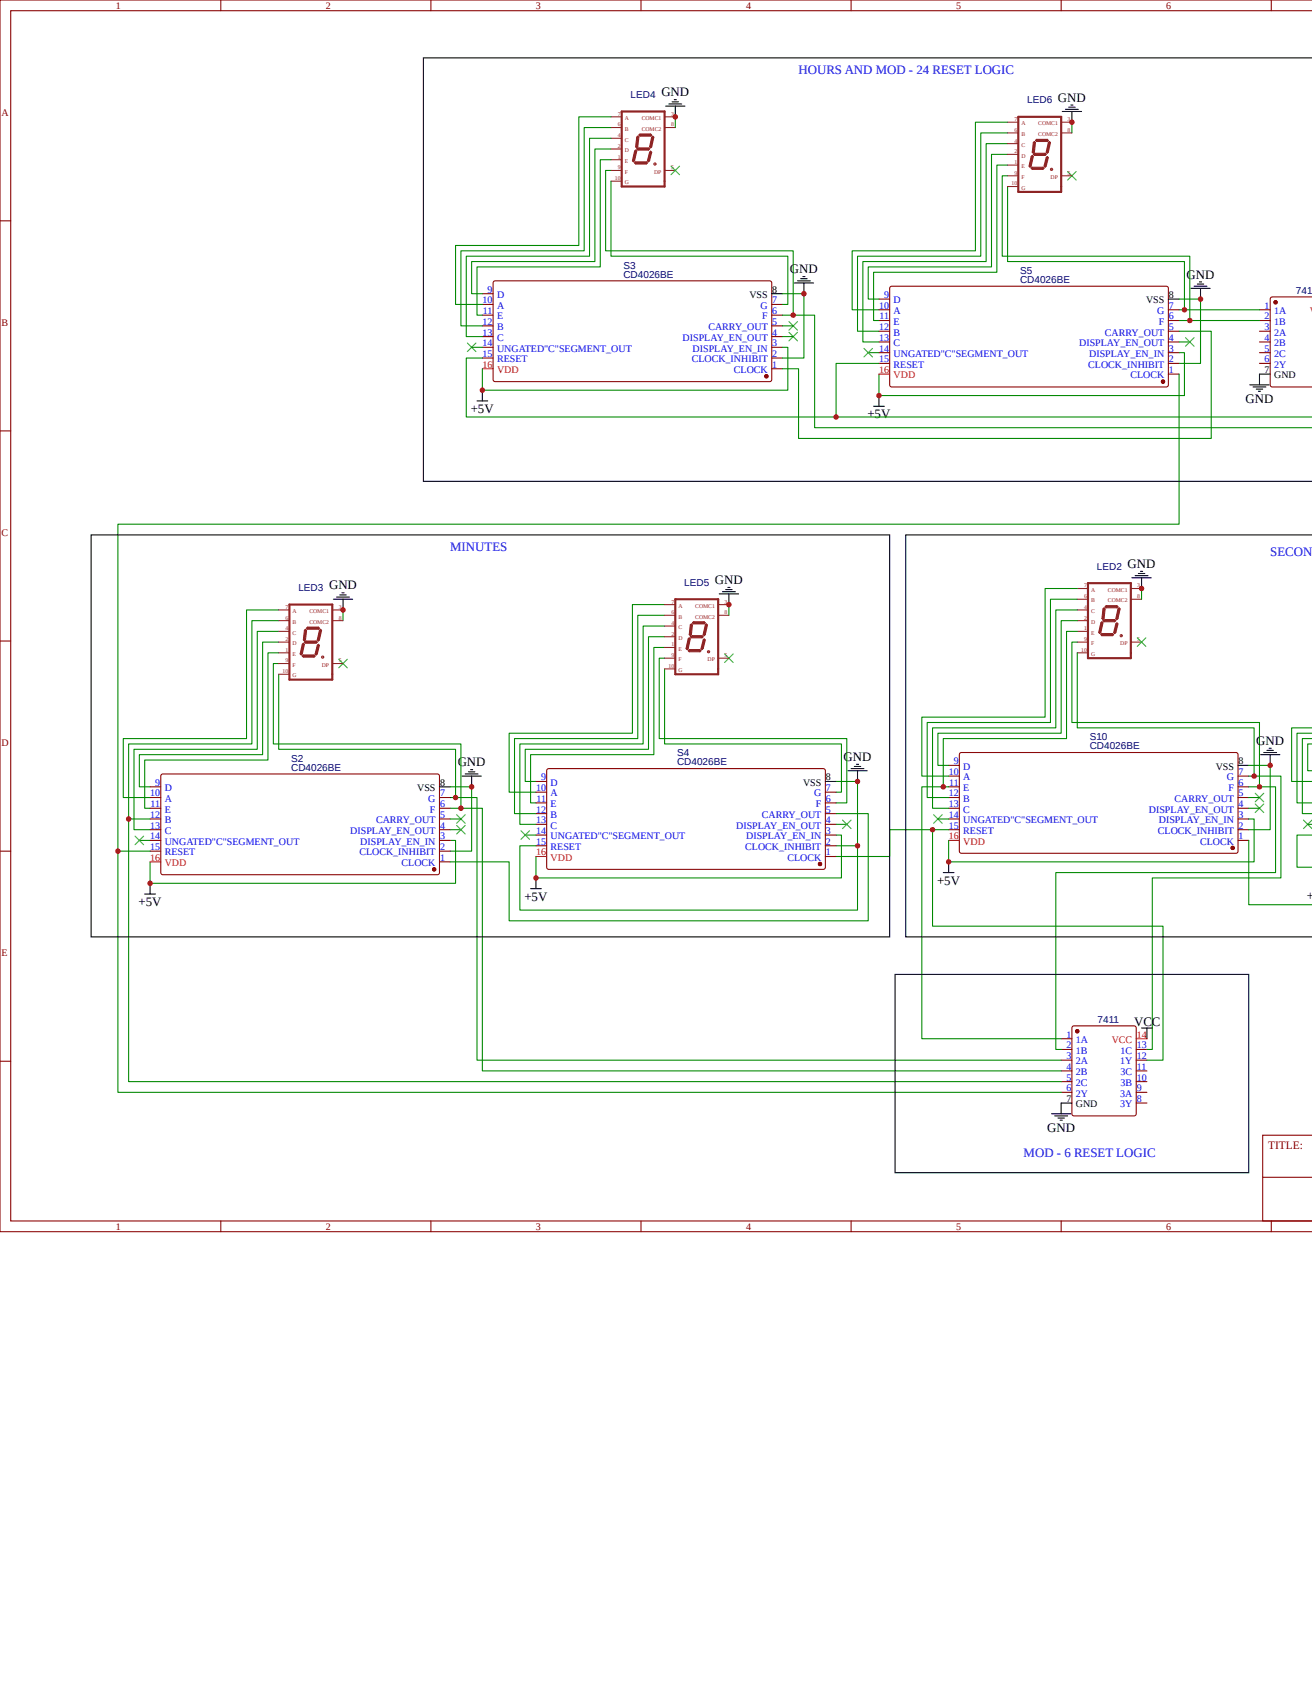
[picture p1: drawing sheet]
<svg xmlns="http://www.w3.org/2000/svg" width="216mm" height="279mm" viewBox="0 0 216 279" stroke-linecap="round" stroke-linejoin="round" font-family="sans-serif">
<g fill="none" stroke="#800" stroke-width=".18">
<path d="M36.3 0v1.8M70.9 0v1.8M105.5 0v1.8M140.1 0v1.8M174.6 0v1.8M209.2 0v1.8M215.9 1.8h-214.1v199.1h214.1h-8.1v-14.1h8.1M215.9 0h-215.9v202.7h215.9M0 36.3h1.8M0 70.9h1.8M0 105.5h1.8M0 140.1h1.8"/>
<path d="M0 174.6h1.8M207.8 193.7h8.1M36.3 200.9v1.8M70.9 200.9v1.8M105.5 200.9v1.8M140.1 200.9v1.8M174.6 200.9v1.8M209.2 200.9v1.8"/>
</g>
<circle cx="202.8" cy="139.5" r=".26" fill="#800"/>
<g fill="none" stroke="#800" stroke-width=".18">
<path d="M158 123.9l.2-.1 45.3 .1 .2 .3v16l-.3 .2h-45.3l-.2-.3v-15.9z"/>
<circle cx="202.8" cy="139.5" r=".26"/>
</g>
<circle cx="202.8" cy="139.5" r=".26" fill="#800"/>
<g fill="none" stroke="#800" stroke-width=".18">
<path d="M156.1 136.5h1.8M156.1 134.8h1.8M156.1 133h1.8M156.1 131.2h1.8M156.1 129.5h1.8M156.1 127.7h1.8M156.1 125.9h1.8M203.7 138.3h1.8M203.7 136.5h1.8M203.7 134.8h1.8M203.7 133h1.8M203.7 131.2h1.8"/>
<path d="M203.7 129.5h1.8M203.7 127.7h1.8"/>
<circle cx="202.8" cy="139.5" r=".26"/>
</g>
<g fill="none" stroke="#000" stroke-width=".18">
<path d="M54.9 98.6h3.1M55.4 98.2h2.1M55.9 97.9h1.1M56.3 97.5h.3M56.4 98.6v1.8M186.3 95.1h3.1M186.8 94.7h2.1M187.3 94.4h1.1M187.7 94h.3M187.9 95.1v1.7M76 127.7h3.2M76.6 127.4h2.1"/>
<path d="M77.1 127h1M77.4 126.6h.4M77.6 127.7v1.8M203.7 125.9h1.8M207.4 124.2h3.2M208 123.8h2.1M208.5 123.5h1M208.8 123.1h.4M209 124.2v1.7M23.8 147.1h1.8M24.7 145.3v1.8M155.2 143.6h1.8"/>
<path d="M156.1 141.8v1.8"/>
</g>
<path d="M156.1 138.3h1.8" fill="none" stroke="#f00" stroke-width=".18"/>
<g fill="none" stroke="#8d2323" stroke-width=".18">
<path d="M177.3 98.6h1.7M177.3 96.8h1.7M182 99.7h1.8l.2 .1-.2 .2h-1.8l-.1-.2zM186.1 98.6h1.8M186.1 96.8h1.8M45.9 105.7h1.7M45.9 102.1h1.7M45.9 100.4h1.7M45.9 103.9h1.7M45.9 107.4h1.7M45.9 109.2h1.7M45.9 110.9h1.7"/>
<path d="M49.7 108l.2-.2h1.8l.2 .2-.2 .1h-1.8zM49.9 105.8l.2 .2-.4 1.6-.1 .2-.2-.2 .3-1.6zM50.1 105.7l.3-.2h1.6l.2 .2-.2 .1h-1.7zM50.1 103.7l.2-.2 .1 .2-.1 1.6-.2 .2-.2-.2zM50.4 103.4l.2-.2h1.8l.2 .2-.2 .1h-1.8zM52.2 106.2l.2-.2 .2 .2-.4 1.4-.2 .2-.1-.2zM52.6 103.7l.1-.2 .2 .2-.3 1.6-.2 .2-.2-.2zM53.1 108.1h.2M54.7 102.1h1.7M54.7 100.4h1.7M54.7 109.2h1.7M177.3 105.7h1.7"/>
<path d="M177.3 102.1h1.7M177.3 100.4h1.7M177.3 103.9h1.7M177.3 107.4h1.7M181.2 104.4l.1-.2h1.8l.2 .2-.2 .2h-1.8zM181.3 102.3l.2 .2-.3 1.6-.2 .1-.2-.1 .4-1.6zM181.5 102.1l.4-.1h1.5l.2 .1-.2 .2h-1.7zM181.5 100.2l.2-.2 .2 .2-.2 1.6-.2 .2-.2-.2zM183.6 102.7l.2-.2 .2 .2-.4 1.4-.2 .1-.1-.1zM184 100.2l.1-.2 .2 .2-.3 1.6-.2 .2-.2-.2zM184.5 104.6h.2M186.1 105.7h1.8"/>
<circle cx="53.1" cy="108.1" r=".18"/>
<circle cx="184.5" cy="104.6" r=".18"/>
</g>
<g fill="none" stroke="#8d2323" stroke-width=".35">
<path d="M47.6 99.5h7.1v12.3h-7.1zM179 96h7.1v12.3h-7.1zM182 99.8h1.8M49.9 108h1.8M49.9 106l-.3 1.6M50.3 103.7l-.2 1.6M50.3 105.7h1.7M50.6 103.4h1.8M52.4 106.2l-.4 1.4M52.7 103.7l-.3 1.6M181.3 104.4h1.8M181.3 102.5l-.3 1.6"/>
<path d="M181.7 100.2l-.2 1.6M181.7 102.1h1.7M183.8 102.7l-.4 1.4M184.1 100.2l-.3 1.6"/>
</g>
<g fill="none" stroke="#080" stroke-width=".18">
<path d="M177.3 98.6h-4.4v20.3h-20.3v12.3h3.5M177.3 96.8h-5.3v21.2h-20.3v9.7h4.4M187.9 96.8v1.8M45.9 100.4h-5.3v21.1h-20.3v9.7h4.4M45.9 102.1h-4.4v20.3h-20.3v12.4h3.5M45.9 103.9h-3.6v19.4h-20.3v13.2h2.7M45.9 105.7h-2.7v18.5h-20.3v5.3h1.8M45.9 107.4h-1.8v17.7h-20.3v7.9h.9M45.9 109.2h-.9v13.2h30.8v10.6h-1.7M45.9 110.9v12.4h29.1v7.9h-.9M56.4 100.4v1.7M177.3 107.4v12.4h29.1v7.9h-.9"/>
<path d="M177.3 105.7h-.9v13.2h30.9v10.6h-1.8M177.3 103.9h-1.8v17.6h-20.3v8h.9M177.3 102.1h-2.7v18.6h-20.3v5.2h1.8M177.3 100.4h-3.6v19.4h-20.2v13.2h2.6M215.9 119.8h-3.4v8.8h3.4M22.9 138.3h1.8M74.1 138.3h.9v7h-50.3v-3.5M74.1 129.5h3.5v10.6h-3.5M74.1 136.5h1.7M154.3 134.8h1.8M205.5 125.9h3.5v10.6h-3.5M205.5 134.8h.9v7h-50.3v-3.5"/>
<path d="M205.5 133h1.8M215.2 135.6h.7M215.9 122.4h-.7v4.4h.7M215.9 121.5h-1.6v12.4h1.6M215.9 120.7h-2.5v11.4h2.5M215.9 137.4h-2.5v5.3h2.5"/>
</g>
<g fill="none" stroke="#3c3" stroke-width=".18">
<path d="M55.7 108.5l1.4 1.4M57.1 108.5l-1.4 1.4M187.1 105l1.5 1.4M188.6 105l-1.5 1.4M22.2 137.6l1.4 1.4M23.6 137.6l-1.4 1.4M75.1 135.8l1.5 1.4M76.6 135.8l-1.5 1.4M153.6 134.1l1.4 1.4M155 134.1l-1.4 1.4M206.6 132.3l1.4 1.4M208 132.3l-1.4 1.4"/>
<path d="M214.5 134.9l1.4 1.4M215.9 134.9l-1.4 1.4"/>
</g>
<circle cx="71.4" cy="143.1" r=".26" fill="#800"/>
<g fill="none" stroke="#800" stroke-width=".18">
<path d="M26.6 127.5l.2-.1h45.3l.2 .3v16l-.3 .2h-45.3l-.2-.3v-15.9z"/>
<circle cx="71.4" cy="143.1" r=".26"/>
</g>
<circle cx="71.4" cy="143.1" r=".26" fill="#800"/>
<g fill="none" stroke="#800" stroke-width=".18">
<path d="M24.7 138.3h1.8M24.7 136.5h1.8M24.7 134.8h1.8M24.7 133h1.8M24.7 131.2h1.8M24.7 129.5h1.8M72.3 138.3h1.8M72.3 136.5h1.8M72.3 134.8h1.8M72.3 133h1.8M72.3 131.2h1.8M24.7 140.1h1.8"/>
<path d="M72.3 141.8h1.8M72.3 140.1h1.8"/>
<circle cx="71.4" cy="143.1" r=".26"/>
</g>
<g fill="none" stroke="#000" stroke-width=".18">
<path d="M118.4 97.7h3.1M118.9 97.4h2.1M119.4 97h1.1M119.8 96.7h.3M119.9 97.7v1.8M72.3 129.5h1.8M139.5 126.8h3.2M140.1 126.5h2.1M140.6 126.1h1M140.9 125.8h.4M141.1 126.8v1.8M87.3 146.2h1.8"/>
<path d="M88.2 144.5v1.7"/>
</g>
<path d="M24.7 141.8h1.8" fill="none" stroke="#f00" stroke-width=".18"/>
<path d="M109.4 99.5h-5.3v21.2h-20.3v9.7h4.4M119.9 99.5v1.7M109.4 101.2h-4.4v20.3h-20.3v12.4h3.5M109.4 103h-3.6v19.4h-20.3v13.2h2.7M109.4 104.8h-2.7v18.5h-20.3v5.3h1.8M109.4 106.5h-1.8v17.7h-20.3v7.9h.9M109.4 108.3h-.9v13.2h30.8v10.6h-1.7M109.4 110.1v12.3h29.1v8h-.9M86.4 137.4h1.8M137.6 137.4h.9v7.1h-50.3v-3.6M137.6 128.6h3.5v10.6h-3.5M137.6 135.6h1.7" fill="none" stroke="#080" stroke-width=".18"/>
<path d="M119.2 107.6l1.4 1.4M120.6 107.6l-1.4 1.4M85.7 136.7l1.4 1.4M87.1 136.7l-1.4 1.4M138.6 134.9l1.5 1.4M140.1 134.9l-1.5 1.4" fill="none" stroke="#3c3" stroke-width=".18"/>
<g fill="none" stroke="#8d2323" stroke-width=".18">
<path d="M109.4 99.5h1.7M118.2 99.5h1.7M109.4 108.3h1.7M109.4 104.8h1.7M109.4 101.2h1.7M109.4 103h1.7M109.4 106.5h1.7M109.4 110.1h1.7M113.2 107.1l.2-.2h1.8l.2 .2-.2 .1h-1.8zM113.4 105l.2 .1-.4 1.6-.1 .2-.2-.2 .3-1.6zM113.6 104.8l.3-.2h1.6l.2 .2-.2 .2h-1.7zM113.6 102.8l.2-.1 .1 .1-.1 1.6-.2 .2-.2-.2z"/>
<path d="M113.9 102.5l.2-.2h1.8l.2 .2-.2 .2h-1.8zM115.7 105.3l.2-.2 .2 .2-.4 1.4-.2 .2-.1-.2zM116.1 102.8l.1-.1 .2 .1-.3 1.6-.2 .2-.2-.2zM116.6 107.2h.2M118.2 108.3h1.7M118.2 101.2h1.7"/>
<circle cx="116.6" cy="107.2" r=".18"/>
</g>
<path d="M111.1 98.6h7.1v12.3h-7.1zM113.4 107.1h1.8M113.4 105.1l-.3 1.6M113.8 102.8l-.2 1.6M113.8 104.8h1.7M114.1 102.5h1.8M115.9 105.3l-.4 1.4M116.2 102.8l-.3 1.6" fill="none" stroke="#8d2323" stroke-width=".35"/>
<circle cx="134.9" cy="142.2" r=".26" fill="#800"/>
<g fill="none" stroke="#800" stroke-width=".18">
<path d="M90.1 126.6l.2-.1h45.3l.2 .3v16l-.3 .3-45.3-.1-.2-.3v-15.9z"/>
<circle cx="134.9" cy="142.2" r=".26"/>
</g>
<circle cx="134.9" cy="142.2" r=".26" fill="#800"/>
<g fill="none" stroke="#800" stroke-width=".18">
<path d="M88.2 139.2h1.8M88.2 137.4h1.8M88.2 135.6h1.8M88.2 133.9h1.8M88.2 132.1h1.8M88.2 130.4h1.8M88.2 128.6h1.8M135.8 139.2h1.8M135.8 137.4h1.8M135.8 135.6h1.8M135.8 133.9h1.8M135.8 132.1h1.8"/>
<path d="M135.8 130.4h1.8M135.8 140.9h1.8"/>
<circle cx="134.9" cy="142.2" r=".26"/>
</g>
<g fill="none" stroke="#000" stroke-width=".18">
<path d="M174.8 18.3h3.2M175.3 18h2.1M175.9 17.6h1M176.2 17.3h.4M176.4 18.3v1.8M196 47.4h3.1M196.5 47.1h2.1M197 46.7h1.1M197.4 46.4h.3M197.6 47.4v1.8M143.8 66.9h1.7M144.6 65.1v1.8"/>
<path d="M135.8 128.6h1.8"/>
</g>
<path d="M88.2 140.9h1.8" fill="none" stroke="#f00" stroke-width=".18"/>
<path d="M165.8 20.1h-5.3v21.2h-20.3v9.7h4.4M165.8 21.9h-4.4v20.3h-20.3v12.3h3.5M165.8 23.6h-3.5v19.4h-20.3v13.3h2.6M165.8 25.4h-2.6v18.5h-20.3v5.3h1.7M165.8 27.2h-1.8v17.6h-20.2v7.9h.8M165.8 28.9h-.9v13.3h30.9v10.5h-1.8M165.8 30.7v12.3h29.1v8h-.9M176.4 20.1v1.8M142.9 58h1.7M194 58h.9v7.1h-50.3v-3.5M194 49.2h3.6v10.6h-3.6M194 56.3h1.8" fill="none" stroke="#080" stroke-width=".18"/>
<path d="M175.7 28.2l1.4 1.4M177.1 28.2l-1.4 1.4M142.2 57.3l1.4 1.4M143.6 57.3l-1.4 1.4M195.1 55.6l1.4 1.4M196.5 55.6l-1.4 1.4" fill="none" stroke="#3c3" stroke-width=".18"/>
<g fill="none" stroke="#8d2323" stroke-width=".18">
<path d="M165.8 28.9h1.8M165.8 25.4h1.8M165.8 21.9h1.8M165.8 20.1h1.8M165.8 23.6h1.8M165.8 27.2h1.8M165.8 30.7h1.8M169.7 27.7l.2-.2h1.7l.2 .2-.2 .2h-1.7zM169.9 25.6l.1 .2-.3 1.5-.2 .2-.2-.2 .4-1.5zM170 25.4l.4-.2h1.6l.2 .2-.2 .2h-1.8zM170 23.5l.2-.2 .2 .2-.2 1.5-.2 .2-.1-.2zM170.4 23.1l.2-.2h1.7l.2 .2-.2 .2h-1.7z"/>
<path d="M172.2 25.9l.1-.1 .2 .1-.3 1.4-.2 .2-.2-.2zM172.5 23.5l.2-.2 .2 .2-.4 1.5-.2 .2-.1-.2zM173 27.9h.2M174.6 28.9h1.8M174.6 21.9h1.8M174.6 20.1h1.8"/>
<circle cx="173" cy="27.9" r=".18"/>
</g>
<path d="M167.6 19.2h7v12.4h-7zM169.9 27.7h1.7M169.9 25.8l-.4 1.5M170.2 23.5l-.2 1.5M170.2 25.4h1.8M170.6 23.1h1.7M172.3 25.9l-.3 1.4M172.7 23.5l-.4 1.5" fill="none" stroke="#8d2323" stroke-width=".35"/>
<circle cx="191.4" cy="62.8" r=".26" fill="#800"/>
<g fill="none" stroke="#800" stroke-width=".18">
<path d="M146.5 47.2l.3-.1h45.2l.3 .3-.1 16.1-.3 .2-45.3-.1-.2-.3v-15.9z"/>
<circle cx="191.4" cy="62.8" r=".26"/>
</g>
<circle cx="191.4" cy="62.8" r=".26" fill="#800"/>
<g fill="none" stroke="#800" stroke-width=".18">
<path d="M144.6 59.8h1.8M144.6 58h1.8M144.6 56.3h1.8M144.6 54.5h1.8M144.6 52.7h1.8M144.6 51h1.8M144.6 49.2h1.8M192.3 59.8h1.7M192.3 58h1.7M192.3 56.3h1.7M192.3 54.5h1.7M192.3 52.7h1.7"/>
<path d="M192.3 51h1.7M192.3 61.6h1.7"/>
<circle cx="191.4" cy="62.8" r=".26"/>
</g>
<path d="M192.3 49.2h1.7" fill="none" stroke="#000" stroke-width=".18"/>
<path d="M144.6 61.6h1.8" fill="none" stroke="#f00" stroke-width=".18"/>
<path d="M205.5 138.3v10.6h10.4" fill="none" stroke="#080" stroke-width=".18"/>
<circle cx="177.3" cy="169.7" r=".26" fill="#800"/>
<g fill="none" stroke="#800" stroke-width=".18">
<path d="M176.5 168.9l.2-.1h9.9l.3 .2 .1 14.3-.2 .3h-10.1l-.3-.1v-14.3z"/>
<circle cx="177.3" cy="169.7" r=".26"/>
</g>
<circle cx="177.3" cy="169.7" r=".26" fill="#800"/>
<g fill="none" stroke="#800" stroke-width=".18">
<path d="M174.6 170.9h1.8M174.6 172.7h1.8M174.6 174.4h1.8M174.6 176.2h1.8M174.6 178h1.8M174.6 179.7h1.8M187 172.7h1.7M187 174.4h1.7M187 176.2h1.7M187 178h1.7M187 179.7h1.7M187 181.5h1.7"/>
<circle cx="177.3" cy="169.7" r=".26"/>
</g>
<path d="M187.9 169.2h1.7M188.7 169.2v1.7M173 183.3h3.2M173.6 183.6h2.1M174.1 184h1.1M174.4 184.3h.4M176.4 181.5h-1.8v1.8" fill="none" stroke="#000" stroke-width=".18"/>
<path d="M187 170.9h1.7" fill="none" stroke="#f00" stroke-width=".18"/>
<path d="M21.2 134.8v43.2h153.4M75 131.2h3.5v43.2h96.1M75.8 133h3.6v43.2h95.2M88.2 139.2h-2.7v10.6h55.6v-10.6M153.5 136.5h-7.1v4.4h-8.8M155.2 129.5h-3.5v41.4h22.9M156.1 136.5h-2.6v15.9h37.9v22h-2.7M206.4 127.7h4.4v16.8h-21.2v28.2h-.9M207.3 129.5h2.6v14.1h-36.2v29.1h.9M24.7 140.1h-5.3v39.6h155.2" fill="none" stroke="#080" stroke-width=".18"/>
<circle cx="126.1" cy="61.9" r=".26" fill="#800"/>
<g fill="none" stroke="#800" stroke-width=".18">
<path d="M81.2 46.3l.3-.1h45.3l.2 .4v16l-.4 .2h-45.2l-.3-.4v-15.8z"/>
<circle cx="126.1" cy="61.9" r=".26"/>
</g>
<circle cx="126.1" cy="61.9" r=".26" fill="#800"/>
<g fill="none" stroke="#800" stroke-width=".18">
<path d="M79.4 58.9h1.7M79.4 57.2h1.7M79.4 55.4h1.7M79.4 53.6h1.7M79.4 51.9h1.7M79.4 50.1h1.7M79.4 48.3h1.7M127 58.9h1.8M127 57.2h1.8M127 55.4h1.8M127 53.6h1.8M127 51.9h1.8"/>
<path d="M127 50.1h1.8M127 60.7h1.8"/>
<circle cx="126.1" cy="61.9" r=".26"/>
</g>
<g fill="none" stroke="#000" stroke-width=".18">
<path d="M109.5 17.5h3.2M110.1 17.1h2.1M110.6 16.8h1.1M110.9 16.4h.4M111.1 17.5v1.7M127 48.3h1.8M130.7 46.6h3.2M131.2 46.2h2.1M131.8 45.9h1M132.1 45.5h.4M132.3 46.6v1.7M78.5 66h1.8"/>
<path d="M79.4 64.2v1.8"/>
</g>
<path d="M79.4 60.7h1.7" fill="none" stroke="#f00" stroke-width=".18"/>
<g fill="none" stroke="#8d2323" stroke-width=".18">
<path d="M100.5 19.2h1.8M109.4 19.2h1.7M100.5 28h1.8M100.5 24.5h1.8M100.5 21h1.8M100.5 22.8h1.8M100.5 26.3h1.8M100.5 29.8h1.8M104.4 26.8l.2-.2h1.8l.1 .2-.1 .2h-1.8zM104.6 24.7l.2 .2-.4 1.6-.2 .1-.1-.1 .3-1.6zM104.8 24.5l.3-.2h1.6l.2 .2-.2 .2h-1.7zM104.8 22.6l.2-.2 .1 .2-.1 1.6-.2 .1-.2-.1z"/>
<path d="M105.1 22.2l.2-.2h1.8l.1 .2-.1 .2h-1.8zM106.9 25l.2-.1 .1 .1-.3 1.5-.2 .1-.2-.1zM107.2 22.6l.2-.2 .2 .2-.4 1.6-.1 .1-.2-.1zM107.8 27h.1M109.4 28h1.7M109.4 21h1.7"/>
<circle cx="107.8" cy="27" r=".18"/>
</g>
<path d="M102.3 18.3h7.1v12.4h-7.1zM104.6 26.8h1.8M104.6 24.9l-.4 1.6M105 22.6l-.2 1.6M105 24.5h1.7M105.3 22.2h1.8M107.1 25l-.4 1.5M107.4 22.6l-.3 1.6" fill="none" stroke="#8d2323" stroke-width=".35"/>
<g fill="none" stroke="#080" stroke-width=".18">
<path d="M100.5 19.2h-5.3v21.2h-20.2v9.7h4.4M111.1 19.2v1.8M100.5 29.8v12.4h29.1v7.9h-.8M100.5 28h-.8v13.3h30.8v10.6h-1.7M100.5 26.3h-1.7v17.6h-20.3v8h.9M100.5 24.5h-2.6v18.5h-20.3v5.3h1.8M100.5 22.8h-3.5v19.4h-20.3v13.2h2.7M100.5 21h-4.4v20.3h-20.3v12.3h3.6M77.6 57.2h1.8M128.8 48.3h3.5v10.6h-3.5M128.8 57.2h.8v7h-50.2v-3.5M128.8 55.4h1.7"/>
<path d="M194 61.6v24.7h-174.6v53.8M137.6 133.9h5.3v17.6h-59.1v-9.7h-9.7"/>
</g>
<path d="M110.4 27.3l1.4 1.5M111.8 27.3l-1.4 1.5M76.9 56.4l1.4 1.5M78.3 56.4l-1.4 1.5M129.8 54.7l1.4 1.4M131.2 54.7l-1.4 1.4" fill="none" stroke="#3c3" stroke-width=".18"/>
<circle cx="209.9" cy="49.7" r=".26" fill="#800"/>
<g fill="none" stroke="#800" stroke-width=".18">
<path d="M215.9 48.9h-6.5l-.3 .1-.1 .2v14.3l.4 .2h6.5"/>
<circle cx="209.9" cy="49.7" r=".26"/>
</g>
<circle cx="209.9" cy="49.7" r=".26" fill="#800"/>
<g fill="none" stroke="#800" stroke-width=".18">
<path d="M207.3 51h1.7M207.3 52.7h1.7M207.3 54.5h1.7M207.3 56.3h1.7M207.3 58h1.7M207.3 59.8h1.7"/>
<circle cx="209.9" cy="49.7" r=".26"/>
</g>
<path d="M215.9 9.5h-146.2v69.7h146.2M205.7 63.3h3.1M206.2 63.7h2.1M206.7 64h1.1M207.1 64.4h.3M209 61.6h-1.7v1.7M15 88h131.4v66.2h-131.4zM215.9 88h-66.9v66.2h66.9M147.3 160.3h58.2v32.7h-58.2z" fill="none" stroke="#000" stroke-width=".18"/>
<path d="M79.4 58.9h-2.7v9.7h139.2M128.8 53.6h1.7M130.5 51.9h3.6v18.5h81.8M144.6 59.8h-7v8.8M194 54.5h5.3v17.6h-67.9v-11.4h-2.6M194.9 51h12.4M195.8 52.7h11.5M74.1 134.8h1.7M205.5 131.2h1.8" fill="none" stroke="#080" stroke-width=".18"/>
<path d="M129.8 52.9l1.4 1.4M131.2 52.9l-1.4 1.4M75.1 134.1l1.5 1.4M76.6 134.1l-1.5 1.4M206.6 130.5l1.4 1.4M208 130.5l-1.4 1.4" fill="none" stroke="#3c3" stroke-width=".18"/>
<g fill="#c00">
<circle cx="187.9" cy="96.8" r=".44"/>
<circle cx="209" cy="125.9" r=".44"/>
<circle cx="156.1" cy="141.8" r=".44"/>
<circle cx="56.4" cy="100.4" r=".44"/>
<circle cx="88.2" cy="144.5" r=".44"/>
<circle cx="141.1" cy="128.6" r=".44"/>
<circle cx="119.9" cy="99.5" r=".44"/>
<circle cx="144.6" cy="65.1" r=".44"/>
<circle cx="197.6" cy="49.2" r=".44"/>
<circle cx="176.4" cy="20.1" r=".44"/>
<circle cx="77.6" cy="129.5" r=".44"/>
<circle cx="155.2" cy="129.5" r=".44"/>
<circle cx="207.3" cy="129.5" r=".44"/>
<circle cx="206.4" cy="127.7" r=".44"/>
<circle cx="153.5" cy="136.5" r=".44"/>
<circle cx="141.1" cy="139.2" r=".44"/>
<circle cx="24.7" cy="145.3" r=".44"/>
<circle cx="75" cy="131.2" r=".44"/>
<circle cx="75.8" cy="133" r=".44"/>
<circle cx="21.2" cy="134.8" r=".44"/>
<circle cx="111.1" cy="19.2" r=".44"/>
<circle cx="132.3" cy="48.3" r=".44"/>
<circle cx="79.4" cy="64.2" r=".44"/>
<circle cx="19.4" cy="140.1" r=".44"/>
<circle cx="194.9" cy="51" r=".44"/>
<circle cx="195.8" cy="52.7" r=".44"/>
<circle cx="130.5" cy="51.9" r=".44"/>
<circle cx="137.6" cy="68.6" r=".44"/>
</g>
<g font-size="2.1">
<text x="108.8" y="15.9">GND</text>
<text x="174.1" y="16.7">GND</text>
<text x="130" y="45">GND</text>
<text x="195.3" y="45.8">GND</text>
<text x="77.5" y="68">+5V</text>
<text x="142.7" y="68.8">+5V</text>
<text x="205" y="66.3">GND</text>
<text x="185.6" y="93.5">GND</text>
<text x="54.2" y="97">GND</text>
<text x="117.7" y="96.1">GND</text>
<text x="138.8" y="125.2">GND</text>
<text x="206.7" y="122.6">GND</text>
<text x="75.3" y="126.1">GND</text>
<text x="22.8" y="149.1">+5V</text>
<text x="86.3" y="148.2">+5V</text>
<text x="154.2" y="145.6">+5V</text>
<text x="215" y="148.2">+</text>
<text x="186.6" y="168.8">VCC</text>
<text x="172.3" y="186.3">GND</text>
</g>
<g font-size="2.1" fill="#00f">
<text x="131.4" y="12.2">HOURS AND MOD - 24 RESET LOGIC</text>
<text x="74.1" y="90.7">MINUTES</text>
<text x="209" y="91.5">SECON</text>
<text x="168.5" y="190.3">MOD - 6 RESET LOGIC</text>
</g>
<text font-size="1.9" fill="#800" x="208.7" y="189.1">TITLE:</text>
<g font-size="1.6" fill="#800">
<text x="19" y="1.5">1</text>
<text x="53.6" y="1.5">2</text>
<text x="88.2" y="1.5">3</text>
<text x="122.8" y="1.5">4</text>
<text x="157.3" y="1.5">5</text>
<text x="191.9" y="1.5">6</text>
<text x=".3" y="19.1">A</text>
<text x=".3" y="53.6">B</text>
<text x=".3" y="88.2">C</text>
<text x=".3" y="122.8">D</text>
<text x=".3" y="157.3">E</text>
<text x="19" y="202.4">1</text>
<text x="53.6" y="202.4">2</text>
<text x="88.2" y="202.4">3</text>
<text x="122.8" y="202.4">4</text>
<text x="157.3" y="202.4">5</text>
<text x="191.9" y="202.4">6</text>
</g>
<g font-size="1.6" fill="#000080">
<text x="103.8" y="16.1">LED4</text>
<text x="169" y="17">LED6</text>
<text x="102.6" y="45.7">CD4026BE</text>
<text x="102.6" y="44.2">S3</text>
<text x="167.9" y="46.6">CD4026BE</text>
<text x="167.9" y="45.1">S5</text>
<text x="213.3" y="48.3">741</text>
<text x="180.5" y="93.7">LED2</text>
<text x="49.1" y="97.3">LED3</text>
<text x="112.6" y="96.4">LED5</text>
<text x="47.9" y="125.4">S2</text>
<text x="111.4" y="125.9">CD4026BE</text>
<text x="111.4" y="124.5">S4</text>
<text x="179.3" y="123.3">CD4026BE</text>
<text x="179.3" y="121.8">S10</text>
<text x="47.9" y="126.8">CD4026BE</text>
<text x="180.6" y="168.3">7411</text>
</g>
<g font-size="1.6" fill="#00f">
<text x="79.4" y="49.9">10</text>
<text x="79.4" y="53.4">12</text>
<text x="79.5" y="51.7">11</text>
<text x="80.2" y="48.2">9</text>
<text x="81.8" y="49">D</text>
<text x="81.8" y="50.8">A</text>
<text x="81.8" y="52.6">E</text>
<text x="125.2" y="50.8">G</text>
<text x="125.4" y="52.6">F</text>
<text x="127.1" y="53.4">5</text>
<text x="127.1" y="51.7">6</text>
<text x="127.1" y="49.9">7</text>
<text x="144.7" y="50.8">10</text>
<text x="144.7" y="52.6">11</text>
<text x="145.5" y="49">9</text>
<text x="147.1" y="49.9">D</text>
<text x="147.1" y="51.7">A</text>
<text x="147.1" y="53.4">E</text>
<text x="190.4" y="51.7">G</text>
<text x="190.7" y="53.4">F</text>
<text x="192.4" y="52.6">6</text>
<text x="192.4" y="50.8">7</text>
<text x="208.1" y="50.8">1</text>
<text x="208.1" y="52.6">2</text>
<text x="209.7" y="51.7">1A</text>
<text x="209.7" y="53.4">1B</text>
<text x="79.4" y="55.2">13</text>
<text x="79.4" y="57">14</text>
<text x="79.4" y="58.7">15</text>
<text x="81.8" y="54.3">B</text>
<text x="81.8" y="56.1">C</text>
<text x="81.8" y="57.9">UNGATED&quot;C&quot;SEGMENT_OUT</text>
<text x="81.8" y="59.6">RESET</text>
<text x="112.3" y="56.1">DISPLAY_EN_OUT</text>
<text x="113.8" y="59.6">CLOCK_INHIBIT</text>
<text x="114" y="57.9">DISPLAY_EN_IN</text>
<text x="116.6" y="54.3">CARRY_OUT</text>
<text x="127.1" y="58.7">2</text>
<text x="127.1" y="57">3</text>
<text x="127.1" y="55.2">4</text>
<text x="144.7" y="54.3">12</text>
<text x="144.7" y="56.1">13</text>
<text x="144.7" y="57.9">14</text>
<text x="144.7" y="59.6">15</text>
<text x="147.1" y="55.2">B</text>
<text x="147.1" y="57">C</text>
<text x="147.1" y="58.7">UNGATED&quot;C&quot;SEGMENT_OUT</text>
<text x="177.6" y="57">DISPLAY_EN_OUT</text>
<text x="179.2" y="58.7">DISPLAY_EN_IN</text>
<text x="181.8" y="55.2">CARRY_OUT</text>
<text x="192.4" y="59.6">2</text>
<text x="192.4" y="57.9">3</text>
<text x="192.4" y="56.1">4</text>
<text x="192.4" y="54.3">5</text>
<text x="208.1" y="54.3">3</text>
<text x="208.1" y="56.1">4</text>
<text x="208.1" y="57.9">5</text>
<text x="208.1" y="59.6">6</text>
<text x="209.7" y="55.2">2A</text>
<text x="209.7" y="57">2B</text>
<text x="209.7" y="58.7">2C</text>
<text x="120.8" y="61.4">CLOCK</text>
<text x="127.1" y="60.5">1</text>
<text x="147.1" y="60.5">RESET</text>
<text x="179.1" y="60.5">CLOCK_INHIBIT</text>
<text x="186" y="62.3">CLOCK</text>
<text x="192.4" y="61.4">1</text>
<text x="209.7" y="60.5">2Y</text>
<text x="157" y="125.8">9</text>
<text x="24.7" y="131.1">10</text>
<text x="25.5" y="129.3">9</text>
<text x="27.1" y="130.2">D</text>
<text x="27.1" y="131.9">A</text>
<text x="70.5" y="131.9">G</text>
<text x="72.4" y="131.1">7</text>
<text x="88.2" y="130.2">10</text>
<text x="88.3" y="131.9">11</text>
<text x="89" y="128.4">9</text>
<text x="90.6" y="129.3">D</text>
<text x="90.6" y="131.1">A</text>
<text x="134" y="131.1">G</text>
<text x="135.9" y="131.9">6</text>
<text x="135.9" y="130.2">7</text>
<text x="156.1" y="127.5">10</text>
<text x="156.1" y="131.1">12</text>
<text x="156.2" y="129.3">11</text>
<text x="158.5" y="126.6">D</text>
<text x="158.5" y="128.4">A</text>
<text x="158.5" y="130.2">E</text>
<text x="158.5" y="131.9">B</text>
<text x="193.3" y="131.9">CARRY_OUT</text>
<text x="201.9" y="128.4">G</text>
<text x="202.2" y="130.2">F</text>
<text x="203.8" y="131.1">5</text>
<text x="203.8" y="129.3">6</text>
<text x="203.8" y="127.5">7</text>
<text x="24.7" y="134.6">12</text>
<text x="24.7" y="136.3">13</text>
<text x="24.8" y="132.8">11</text>
<text x="27.1" y="133.7">E</text>
<text x="27.1" y="135.5">B</text>
<text x="27.1" y="137.2">C</text>
<text x="57.6" y="137.2">DISPLAY_EN_OUT</text>
<text x="61.9" y="135.5">CARRY_OUT</text>
<text x="70.7" y="133.7">F</text>
<text x="72.4" y="136.3">4</text>
<text x="72.4" y="134.6">5</text>
<text x="72.4" y="132.8">6</text>
<text x="88.2" y="133.7">12</text>
<text x="88.2" y="135.5">13</text>
<text x="88.2" y="137.2">14</text>
<text x="90.6" y="132.8">E</text>
<text x="90.6" y="134.6">B</text>
<text x="90.6" y="136.3">C</text>
<text x="121.1" y="136.3">DISPLAY_EN_OUT</text>
<text x="125.4" y="134.6">CARRY_OUT</text>
<text x="134.2" y="132.8">F</text>
<text x="135.9" y="137.2">3</text>
<text x="135.9" y="135.5">4</text>
<text x="135.9" y="133.7">5</text>
<text x="156.1" y="132.8">13</text>
<text x="156.1" y="134.6">14</text>
<text x="156.1" y="136.3">15</text>
<text x="158.5" y="133.7">C</text>
<text x="158.5" y="135.5">UNGATED&quot;C&quot;SEGMENT_OUT</text>
<text x="158.5" y="137.2">RESET</text>
<text x="189.1" y="133.7">DISPLAY_EN_OUT</text>
<text x="190.6" y="137.2">CLOCK_INHIBIT</text>
<text x="190.7" y="135.5">DISPLAY_EN_IN</text>
<text x="203.8" y="136.3">2</text>
<text x="203.8" y="134.6">3</text>
<text x="203.8" y="132.8">4</text>
<text x="24.7" y="138.1">14</text>
<text x="24.7" y="139.9">15</text>
<text x="27.1" y="139">UNGATED&quot;C&quot;SEGMENT_OUT</text>
<text x="27.1" y="140.8">RESET</text>
<text x="59.1" y="140.8">CLOCK_INHIBIT</text>
<text x="59.3" y="139">DISPLAY_EN_IN</text>
<text x="66.1" y="142.5">CLOCK</text>
<text x="72.4" y="141.6">1</text>
<text x="72.4" y="139.9">2</text>
<text x="72.4" y="138.1">3</text>
<text x="88.2" y="139">15</text>
<text x="90.6" y="138.1">UNGATED&quot;C&quot;SEGMENT_OUT</text>
<text x="90.6" y="139.9">RESET</text>
<text x="122.6" y="139.9">CLOCK_INHIBIT</text>
<text x="122.8" y="138.1">DISPLAY_EN_IN</text>
<text x="129.6" y="141.6">CLOCK</text>
<text x="135.9" y="140.8">1</text>
<text x="135.9" y="139">2</text>
<text x="197.5" y="139">CLOCK</text>
<text x="203.8" y="138.1">1</text>
<text x="175.5" y="170.7">1</text>
<text x="175.5" y="172.5">2</text>
<text x="177" y="171.6">1A</text>
<text x="177" y="173.4">1B</text>
<text x="184.4" y="173.4">1C</text>
<text x="187.1" y="172.5">13</text>
<text x="175.5" y="174.3">3</text>
<text x="175.5" y="176">4</text>
<text x="175.5" y="177.8">5</text>
<text x="175.5" y="179.6">6</text>
<text x="177" y="175.2">2A</text>
<text x="177" y="176.9">2B</text>
<text x="177" y="178.7">2C</text>
<text x="184.3" y="175.2">1Y</text>
<text x="184.4" y="178.7">3B</text>
<text x="184.4" y="176.9">3C</text>
<text x="187.1" y="179.6">9</text>
<text x="187.1" y="177.8">10</text>
<text x="187.1" y="176">11</text>
<text x="187.1" y="174.3">12</text>
<text x="177" y="180.4">2Y</text>
<text x="184.3" y="182.2">3Y</text>
<text x="184.3" y="180.4">3A</text>
<text x="187.1" y="181.3">8</text>
</g>
<g font-size="1.6">
<text x="123.3" y="49">VSS</text>
<text x="127.1" y="48.2">8</text>
<text x="188.6" y="49.9">VSS</text>
<text x="192.4" y="49">8</text>
<text x="208.1" y="61.4">7</text>
<text x="209.7" y="62.3">GND</text>
<text x="203.8" y="125.8">8</text>
<text x="68.6" y="130.2">VSS</text>
<text x="72.4" y="129.3">8</text>
<text x="132.1" y="129.3">VSS</text>
<text x="135.9" y="128.4">8</text>
<text x="200.1" y="126.6">VSS</text>
<text x="175.5" y="181.3">7</text>
<text x="177" y="182.2">GND</text>
</g>
<g font-size="1.6" fill="#f00">
<text x="215.6" y="51.7">V</text>
<text x="79.4" y="60.5">16</text>
<text x="81.8" y="61.4">VDD</text>
<text x="144.7" y="61.4">16</text>
<text x="147.1" y="62.3">VDD</text>
<text x="24.7" y="141.6">16</text>
<text x="27.1" y="142.5">VDD</text>
<text x="88.2" y="140.8">16</text>
<text x="90.6" y="141.6">VDD</text>
<text x="156.1" y="138.1">16</text>
<text x="158.5" y="139">VDD</text>
<text x="182.9" y="171.6">VCC</text>
<text x="187.1" y="170.7">14</text>
</g>
<g font-size=".9" fill="#8d2323">
<text x="101.7" y="20.8">6</text>
<text x="101.7" y="19.1">7</text>
<text x="101.7" y="22.6">4</text>
<text x="102.8" y="21.5">B</text>
<text x="102.8" y="19.8">A</text>
<text x="102.8" y="23.3">C</text>
<text x="105.6" y="19.8">COMC1</text>
<text x="105.6" y="21.5">COMC2</text>
<text x="110.4" y="19.1">3</text>
<text x="110.4" y="20.8">8</text>
<text x="166.9" y="21.7">6</text>
<text x="166.9" y="19.9">7</text>
<text x="166.9" y="23.5">4</text>
<text x="168.1" y="22.4">B</text>
<text x="168.1" y="20.6">A</text>
<text x="170.9" y="20.6">COMC1</text>
<text x="170.9" y="22.4">COMC2</text>
<text x="175.7" y="19.9">3</text>
<text x="175.7" y="21.7">8</text>
<text x="101.2" y="29.6">10</text>
<text x="101.7" y="27.9">9</text>
<text x="101.7" y="24.3">2</text>
<text x="101.7" y="26.1">1</text>
<text x="102.8" y="28.6">F</text>
<text x="102.8" y="25">D</text>
<text x="102.8" y="26.8">E</text>
<text x="107.6" y="28.6">DP</text>
<text x="110.4" y="27.9">5</text>
<text x="166.9" y="28.8">9</text>
<text x="166.9" y="25.2">2</text>
<text x="166.9" y="27">1</text>
<text x="168.1" y="29.5">F</text>
<text x="168.1" y="25.9">D</text>
<text x="168.1" y="24.2">C</text>
<text x="168.1" y="27.7">E</text>
<text x="172.9" y="29.5">DP</text>
<text x="175.7" y="28.8">5</text>
<text x="102.8" y="30.3">G</text>
<text x="166.5" y="30.5">10</text>
<text x="168.1" y="31.2">G</text>
<text x="47" y="102">6</text>
<text x="47" y="100.2">7</text>
<text x="48.2" y="100.9">A</text>
<text x="50.9" y="100.9">COMC1</text>
<text x="55.7" y="100.2">3</text>
<text x="55.7" y="102">8</text>
<text x="110.5" y="101.1">6</text>
<text x="110.5" y="99.3">7</text>
<text x="111.7" y="101.8">B</text>
<text x="111.7" y="100">A</text>
<text x="114.4" y="100">COMC1</text>
<text x="114.4" y="101.8">COMC2</text>
<text x="119.2" y="99.3">3</text>
<text x="119.2" y="101.1">8</text>
<text x="178.4" y="102">2</text>
<text x="178.4" y="98.4">6</text>
<text x="178.4" y="96.7">7</text>
<text x="178.4" y="100.2">4</text>
<text x="179.6" y="99.1">B</text>
<text x="179.6" y="97.4">A</text>
<text x="179.6" y="100.9">C</text>
<text x="182.3" y="97.4">COMC1</text>
<text x="182.3" y="99.1">COMC2</text>
<text x="187.1" y="96.7">3</text>
<text x="187.1" y="98.4">8</text>
<text x="47" y="105.5">2</text>
<text x="47" y="103.7">4</text>
<text x="47" y="107.2">1</text>
<text x="48.2" y="106.2">D</text>
<text x="48.2" y="102.7">B</text>
<text x="48.2" y="104.4">C</text>
<text x="48.2" y="108">E</text>
<text x="50.9" y="102.7">COMC2</text>
<text x="110.5" y="104.6">2</text>
<text x="110.5" y="102.8">4</text>
<text x="110.5" y="106.4">1</text>
<text x="111.7" y="105.3">D</text>
<text x="111.7" y="103.5">C</text>
<text x="111.7" y="107.1">E</text>
<text x="177.9" y="107.2">10</text>
<text x="178.4" y="105.5">9</text>
<text x="178.4" y="103.7">1</text>
<text x="179.6" y="106.2">F</text>
<text x="179.6" y="102.7">D</text>
<text x="179.6" y="104.4">E</text>
<text x="179.6" y="108">G</text>
<text x="184.4" y="106.2">DP</text>
<text x="187.1" y="105.5">5</text>
<text x="46.5" y="110.8">10</text>
<text x="47" y="109">9</text>
<text x="48.2" y="109.7">F</text>
<text x="48.2" y="111.5">G</text>
<text x="52.9" y="109.7">DP</text>
<text x="55.7" y="109">5</text>
<text x="110" y="109.9">10</text>
<text x="110.5" y="108.1">9</text>
<text x="111.7" y="108.8">F</text>
<text x="111.7" y="110.6">G</text>
<text x="116.4" y="108.8">DP</text>
<text x="119.2" y="108.1">5</text>
</g>
</svg>
